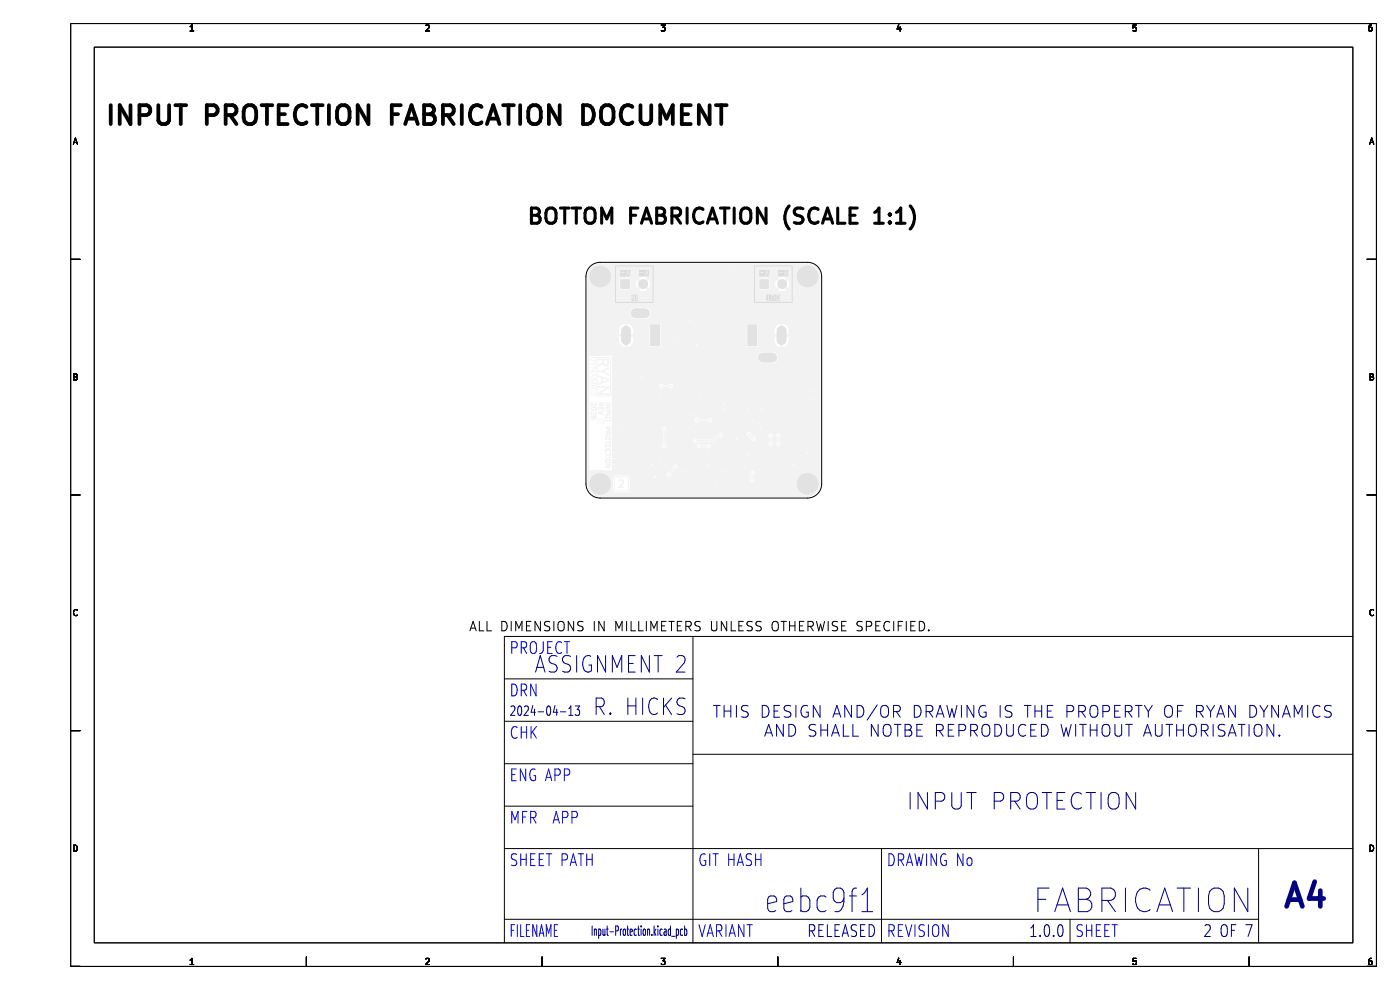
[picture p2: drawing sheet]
<svg xmlns="http://www.w3.org/2000/svg" width="297mm" height="210mm" viewBox="0 0 297 210" stroke-linecap="round" stroke-linejoin="round" font-family="sans-serif">
<path d="M125.4 56.3l1.2-.6 .7-.1h44a3 3 0 0 1 3 3.1v44a3 3 0 0 1-3 2.9h-44a3 3 0 0 1-3-2.9v-44a3 3 0 0 1 1.1-2.4z" fill="none" stroke="#000" stroke-width=".21"/>
<g fill="#f2f2f2">
<path d="M125.4 82.3l.4-.2 .5 .1 .2 .3-.1 .4-.3 .2 .2-.6-.5-.2-.3 .2 .2 .6-.2-.1-.2-.3z" fill-rule="evenodd"/>
<path d="M125.3 77.9h1.2v.2l-1 .6h1v.2h-1.2v-.2l.9-.6h-.9z" fill-rule="evenodd"/>
<path d="M125.3 79l1.2 .4-.2 .2-.5-.2v.3l.5-.1 .2 .1-1.2 .4v-.2l.3-.1v-.5l-.3-.1z" fill-rule="evenodd"/>
<path d="M125.4 83.3l.2-.1-.1 .5 .2 .2 .3-.6h.3l.2 .3-.1 .3-.2 .2 .1-.5-.2-.2-.3 .6h-.3l-.2-.3z" fill-rule="evenodd"/>
<path d="M125.3 75.8h1.2v.1h-1l.1 .5 .3 .1 .3-.1 .1-.5h.2l-.1 .5-.4 .3-.5-.1-.2-.3z" fill-rule="evenodd"/>
<path d="M125.3 80.3h1.2v.2l-1 .3 1 .4v.2h-1.2v-.2h1l-1-.3v-.1l1-.4h-1z" fill-rule="evenodd"/>
</g>
<path d="M126.7 75.8h2.8v8.2h-2.8z" fill="none" stroke="#f2f2f2" stroke-width=".21"/>
<g fill="#f2f2f2">
<path d="M125.3 81.7h1.2v.2h-1.2z" fill-rule="evenodd"/>
<path d="M126.9 78.6h.9l1.4-.8v.4l-1.1 .6 1.1 .6v.4l-1.4-.9h-.9z" fill-rule="evenodd"/>
<path d="M126.9 76.1h2.3v.3h-1.1v.7l.4 .2 .3-.2 .1-.7h.3l-.1 1-.3 .2-.4 .1-.3-.1-.3-.3-.9 .5v-.4l.9-.5v-.5h-.9z" fill-rule="evenodd"/>
<path d="M125.3 77.2h.5l.7-.4v.2l-.6 .3 .6 .3v.2l-.7-.5h-.5z" fill-rule="evenodd"/>
<path d="M126.9 81.9h2.3v.4l-1.9 1.1h1.9v.3h-2.3v-.4l1.9-1.1-1.9 .1z" fill-rule="evenodd"/>
<path d="M126.9 79.6l2.3 .8v.2h-.3l-1.1-.3v.7l1.1-.4h.3v.2l-2.3 .9v-.4l.6-.2v-.9l-.6-.2z" fill-rule="evenodd"/>
</g>
<g fill="none" stroke="#f2f2f2" stroke-width=".25">
<path d="M125.5 86.6a.49 .49 0 0 1 .6-.3 .49 .49 0 0 1 .3 .5 .49 .49 0 0 1-.5 .3 .49 .49 0 0 1-.4-.5zM125.9 88.3l.2 .2v.3h-.5l-.1-.3 .2-.2 .5 .1 .3 .4M126.4 85.5l.1 .3-.3 .2-.7-.6v.6M126.4 87.4l.1 .3-.3 .2-.7-.6v.6M128.5 85.5h1M128.5 86h1l-1 .6h1M128.5 87h1l-.1 .6-.4-.1v-.5M128.5 90.6h1l-.1 .5h-.4v-.5M128.5 91.6h1l-.1 .5h-.4v-.5M128.5 94.9v-.5h1v.5M128.5 89.2h1M128.5 93.8h1"/>
<path d="M128.5 96.5h1M128.5 97.1h1M128.5 98.6h1l-1 .6h1M128.5 92.7l.3-.1h.5l.2 .4-.4 .2h-.5zM128.5 97.7l.3-.2 .5 .1 .2 .3-.4 .3-.5-.1zM128.6 95.9a.44 .44 0 0 1 .4-.6 .44 .44 0 0 1 .4 .6M129 91.8l-.5 .4M129 94.4v.3M129.5 88.9v.6M129.5 93.5v.6M129.5 96.2v.5M129.5 88h-.8l-.2 .2 .2 .4h.8"/>
</g>
<g fill="#f2f2f2">
<path d="M127.1 89.1h.3l-.1 .3h-.2z" fill-rule="evenodd"/>
<path d="M127.6 89.1h.3l-.1 .3h-.1z" fill-rule="evenodd"/>
<path d="M126.7 88.8h1.5v.2l-.2-.1h-1l-.1 .1v.4l.3 .3 .8-.1 .1-.6h.1v.8h-1.5z" fill-rule="evenodd"/>
</g>
<path d="M127 85.5h1l-.1 .5h-.4v-.5M127 87v-.5h1v.5M127.5 85.7l-.5 .4M127.5 86.5v.3M128 87.3l-1 .3 1 .3" fill="none" stroke="#f2f2f2" stroke-width=".25"/>
<path d="M131.4 102l.6-.2 .2 .5-.9 1h.9" fill="none" stroke="#f2f2f2" stroke-width=".3"/>
<path d="M130.3 101.1h3v3h-3z" fill="none" stroke="#f2f2f2" stroke-width=".21"/>
<circle cx="171.3" cy="102.7" r="2.25" fill="#f2f2f2"/>
<path d="M138 68.9h2v4.5h-2z" fill-rule="evenodd" fill="#f2f2f2"/>
<path d="M132.8 70.2v2M134.8 66.5h2" fill="none" stroke="#f2f2f2" stroke-width="2"/>
<g fill="#f2f2f2">
<circle cx="127.3" cy="58.6" r="2.25"/>
<circle cx="136.4" cy="60.3" r="1"/>
<circle cx="127.3" cy="102.7" r="2.25"/>
</g>
<g fill="#f2f2f2">
<path d="M131.7 59.3h1.9v1.9h-1.9z" fill-rule="evenodd"/>
<path d="M158.6 68.9h2v4.5h-2z" fill-rule="evenodd"/>
</g>
<path d="M161.8 75.9h2M165.8 70.2v2" fill="none" stroke="#f2f2f2" stroke-width="2"/>
<path d="M161.2 59.3h1.9v1.9h-1.9z" fill-rule="evenodd" fill="#f2f2f2"/>
<g fill="#f2f2f2">
<circle cx="165.9" cy="60.3" r="1"/>
<circle cx="171.3" cy="58.6" r="2.25"/>
<circle cx="140.9" cy="94.6" r=".3"/>
<circle cx="140.9" cy="91" r=".3"/>
<circle cx="161.5" cy="86.9" r=".3"/>
<circle cx="147.8" cy="73.1" r=".3"/>
<circle cx="161.3" cy="90.9" r=".3"/>
<circle cx="148.4" cy="83.7" r=".3"/>
<circle cx="130.3" cy="97.3" r=".3"/>
<circle cx="150.3" cy="98.6" r=".3"/>
<circle cx="138.3" cy="98.6" r=".3"/>
<circle cx="153.6" cy="85.7" r=".3"/>
<circle cx="146.3" cy="90.9" r=".3"/>
<circle cx="131.3" cy="90.9" r=".3"/>
<circle cx="153.7" cy="86.9" r=".3"/>
<circle cx="140.1" cy="83.7" r=".3"/>
<circle cx="156.3" cy="93.1" r=".3"/>
<circle cx="167.9" cy="78.1" r=".3"/>
<circle cx="168.3" cy="98.6" r=".3"/>
<circle cx="144.8" cy="99.9" r=".3"/>
<circle cx="146.3" cy="68.2" r=".3"/>
<circle cx="146.6" cy="88.1" r=".3"/>
<circle cx="143.8" cy="71.9" r=".3"/>
<circle cx="158.8" cy="96.4" r=".3"/>
<circle cx="158.7" cy="86.9" r=".3"/>
<circle cx="138.9" cy="101.2" r=".4"/>
<circle cx="159.7" cy="89.2" r=".3"/>
<circle cx="139.8" cy="97.5" r=".3"/>
<circle cx="136.1" cy="80.1" r=".3"/>
<circle cx="171.3" cy="96.1" r=".3"/>
<circle cx="172.5" cy="84.5" r=".3"/>
<circle cx="160.8" cy="89.6" r=".3"/>
<circle cx="130.3" cy="98.6" r=".3"/>
<circle cx="152.1" cy="103.1" r=".3"/>
<circle cx="172.5" cy="82.9" r=".3"/>
<circle cx="155.8" cy="57.2" r=".3"/>
<circle cx="153.8" cy="99.9" r=".3"/>
<circle cx="158.8" cy="92.1" r=".3"/>
<circle cx="159.8" cy="93.1" r=".3"/>
<circle cx="152.8" cy="92.4" r=".3"/>
<circle cx="147.5" cy="93.4" r=".3"/>
<circle cx="165.1" cy="92.4" r=".3"/>
<circle cx="165.1" cy="94.1" r=".3"/>
<circle cx="163.5" cy="94.1" r=".3"/>
<circle cx="163.5" cy="92.4" r=".3"/>
<circle cx="150.6" cy="89.2" r=".3"/>
<circle cx="147.8" cy="89.2" r=".3"/>
<circle cx="142.3" cy="81.9" r=".3"/>
<circle cx="140.4" cy="81.9" r=".3"/>
<circle cx="143.3" cy="99" r=".3"/>
<circle cx="141.9" cy="100.6" r=".3"/>
<circle cx="150.3" cy="94.6" r=".3"/>
<circle cx="148.3" cy="94.6" r=".3"/>
<circle cx="159.6" cy="100.4" r=".3"/>
<circle cx="159.6" cy="101.9" r=".3"/>
</g>
<path d="M140.9 91v3.7M142.3 81.9l-2 .1M143.3 99.1v.2l-1.4 1.4M147.8 89.1h2.8M148.3 94.7h2M163.5 92.4v1.8M165.1 92.4v1.8M159.6 100.4v1.5" fill="none" stroke="#f2f2f2" stroke-width=".21"/>
<path d="M152.8 92.4h-.6l-1.1 1.1h-3.6M158.8 92.1l1 1" fill="none" stroke="#f2f2f2" stroke-width=".3"/>
<path d="M125.4 56.7l1-.6 .9-.2h44.3a2.75 2.75 0 0 1 2.5 2.7v1.5h-6.7l-.2-.7-.7 .7-.4-.4 .6-.7a1.49 1.49 0 0 0-1.6 0l.7 .7-.4 .4-.7-.7h-1.4l-.4-.4-1.7 .1-.3 .3v.7h-23l-.2-.7-.7 .7-.4-.4 .7-.7a1.48 1.48 0 0 0-1.7 0l.7 .7-.4 .4-.7-.7h-1.4l-.4-.4-1.7 .1-.3 .3 .1 1.8 .3 .2h1.8l.2-.3v-1.7h1.4a1.49 1.49 0 0 0 0 1.7l.7-.7 .4 .4-.6 .7a1.49 1.49 0 0 0 1.6 0l-.7-.7 .4-.4 .7 .7 .2-1h23v1l.3 .3 1.7 .1 .4-.4v-1.7l1.4 .1a1.49 1.49 0 0 0 0 1.6l.7-.7 .4 .4-.6 .7a1.49 1.49 0 0 0 1.6 0l-.7-.7 .4-.4 .7 .7 .2-1h6.7v6.3h-36.1l-.3-.7-.6-.4h-2.6a1.2 1.2 0 0 0-.9 1.2 1.2 1.2 0 0 0 1.1 1.2l2.6-.1a1.21 1.21 0 0 0 .7-1.2h36.1v3.6h-6.8v-.2a1.49 1.49 0 0 0-1.2-1.1v1h-.5v-1l-.6 .2h-4.2l-.2-.2h-2l-.2 .2h-18.2l-.2-.2h-2l-.2 .2v1.1h-3.5v-.2a1.49 1.49 0 0 0-1.2-1.1v1h-.5l-.1-1a1.5 1.5 0 0 0-1.2 1.3v.9h1v.5h-1v1.1a1.49 1.49 0 0 0 1.3 1.1v-1h.5l.1 1a1.51 1.51 0 0 0 1.1-1.3v-.9h-1v-.5h1v-.9h3.5v3.5l.2 .1h2.1l.1-.2v-4.5h18.2v4.6l.2 .1h2l.2-.2v-4.5h4.2l-.6 .7-.1 1.3h1v.5h-1v.9a1.49 1.49 0 0 0 1.3 1.3v-1h.5l.1 1a1.51 1.51 0 0 0 1.1-1.3v-.9h-1v-.5h1v-.9h6.8v5.8h-9.1l-.2-.6-.5-.5-2.6-.1a1.2 1.2 0 0 0-1.1 1.2 1.2 1.2 0 0 0 1.1 1.3l2.6-.1a1.2 1.2 0 0 0 .7-1.2h9.1v6h-31.3v-.1a.57 .57 0 0 0-1 0h-1a.53 .53 0 0 0-.8-.1 .53 .53 0 0 0 .1 .8 .53 .53 0 0 0 .8-.3h.9a.52 .52 0 0 0 .6 .3 .52 .52 0 0 0 .4-.6h31.3v3.3h-44.3v-9.6h-4.7v24.2h4.7v-14.6h44.3v4h-23l-.1-.1a.57 .57 0 0 0-1-.1h-1.7a.53 .53 0 0 0-.9-.1 .53 .53 0 0 0 .2 .9 .53 .53 0 0 0 .7-.3h1.8a.52 .52 0 0 0 .6 .2 .52 .52 0 0 0 .4-.5h23v1.9h-32.7v-.1a.53 .53 0 0 0-.9-.2 .53 .53 0 0 0 .2 .9v2.6a.53 .53 0 0 0-.1 .8 .53 .53 0 0 0 .8-.1 .53 .53 0 0 0-.3-.8v-2.5l.3-.6h32.7v1.3h-8.5a.51 .51 0 0 0-.5-.4 .51 .51 0 0 0-.5 .4h-.6v-.1a.53 .53 0 0 0-.9-.1 .53 .53 0 0 0 .2 .8v.2h-3l-.2-.4-.5-.1-.3-.4a.5 .5 0 0 0-.5-.6 .5 .5 0 0 0-.5 .7l-5-.1a.5 .5 0 0 0-.4-.3 .5 .5 0 0 0-.5 .1l-.3 .1-1.1 1.1h-3a.51 .51 0 0 0-.7-.2 .51 .51 0 0 0-.1 .7 .51 .51 0 0 0 .7 .1l3.3-.1 1.2-1.1a.52 .52 0 0 0 .6 .2 .52 .52 0 0 0 .3-.5h5l.2 .3 .5 .1 .3 .4a.51 .51 0 0 0 .5 .6 .51 .51 0 0 0 .5-.6h3l-.1 .6a.5 .5 0 0 0 0 .9h-12.4v-.1a.57 .57 0 0 0-1-.1h-1a.53 .53 0 0 0-.9-.1 .53 .53 0 0 0 .2 .9 .53 .53 0 0 0 .7-.3h1a.52 .52 0 0 0 .6 .2 .52 .52 0 0 0 .4-.5h12.5a.54 .54 0 0 0 .7-.3 .54 .54 0 0 0-.3-.7v-.7l.3-.6h.6l.3 .6v.7a.54 .54 0 0 0-.2 .8 .54 .54 0 0 0 .9 0 .54 .54 0 0 0-.3-.8v-.7l.3-.6h8.5v6.7h-30.3a.54 .54 0 0 0-.7-.4 .54 .54 0 0 0-.3 .8l-.7 .7-.3 .1a.5 .5 0 0 0-.4 .4 .5 .5 0 0 0 .3 .5h-8.1l-.2-.3h-3.1l-.3 .3v3.1l.3 .3 3.2-.1 .1-.2v-3.1l8.2 .1a.59 .59 0 0 0 .6-.8l.9-.8 .4-.2 .1-.4h30.3v1.3h-14a.53 .53 0 0 0-.9-.3 .53 .53 0 0 0 .2 .9l-.1 .5a.53 .53 0 0 0 0 .9 .53 .53 0 0 0 .8-.2 .53 .53 0 0 0-.3-.7v-.5l.3-.6h14l-.1 2.7a2.75 2.75 0 0 1-2.7 2.4h-44.3a2.75 2.75 0 0 1-2.4-2.7v-44.1l.1-.9z" fill-rule="evenodd" fill="#f2f2f2"/>
<g fill="#fff">
<circle cx="140.9" cy="94.6" r=".15"/>
<circle cx="140.9" cy="91" r=".15"/>
<circle cx="161.5" cy="86.8" r=".15"/>
<circle cx="147.8" cy="73.2" r=".15"/>
<circle cx="161.3" cy="90.9" r=".15"/>
<circle cx="148.4" cy="83.6" r=".15"/>
<circle cx="130.3" cy="97.3" r=".15"/>
<circle cx="150.3" cy="98.6" r=".15"/>
<circle cx="138.3" cy="98.6" r=".15"/>
<circle cx="153.6" cy="85.6" r=".15"/>
<circle cx="146.3" cy="90.9" r=".15"/>
<circle cx="131.3" cy="90.9" r=".15"/>
<circle cx="153.7" cy="86.9" r=".15"/>
<circle cx="140.1" cy="83.6" r=".15"/>
<circle cx="156.3" cy="93.2" r=".15"/>
<circle cx="167.9" cy="78" r=".15"/>
<circle cx="168.3" cy="98.6" r=".15"/>
<circle cx="144.8" cy="99.9" r=".15"/>
<circle cx="146.3" cy="68.1" r=".15"/>
<circle cx="146.6" cy="88.2" r=".15"/>
<circle cx="143.8" cy="71.9" r=".15"/>
<circle cx="158.8" cy="96.4" r=".15"/>
<circle cx="158.7" cy="86.8" r=".15"/>
<circle cx="138.9" cy="101.2" r=".2"/>
<circle cx="159.7" cy="89.1" r=".15"/>
<circle cx="139.8" cy="97.5" r=".15"/>
<circle cx="136.1" cy="80.1" r=".15"/>
<circle cx="171.3" cy="96.1" r=".15"/>
<circle cx="172.5" cy="84.5" r=".15"/>
<circle cx="160.8" cy="89.6" r=".15"/>
<circle cx="130.3" cy="98.6" r=".15"/>
<circle cx="152.1" cy="103.2" r=".15"/>
<circle cx="172.5" cy="82.9" r=".15"/>
<circle cx="155.8" cy="57.2" r=".15"/>
<circle cx="153.8" cy="99.9" r=".15"/>
<circle cx="158.8" cy="92.1" r=".15"/>
<circle cx="159.8" cy="93.2" r=".15"/>
<circle cx="152.8" cy="92.3" r=".15"/>
<circle cx="147.5" cy="93.5" r=".15"/>
<circle cx="165.1" cy="92.4" r=".15"/>
<circle cx="165.1" cy="94.2" r=".15"/>
<circle cx="163.5" cy="94.2" r=".15"/>
<circle cx="163.5" cy="92.4" r=".15"/>
<circle cx="150.6" cy="89.1" r=".15"/>
<circle cx="147.8" cy="89.1" r=".15"/>
<circle cx="142.3" cy="81.9" r=".15"/>
<circle cx="140.4" cy="81.9" r=".15"/>
<circle cx="143.3" cy="99" r=".15"/>
<circle cx="141.9" cy="100.6" r=".15"/>
<circle cx="150.3" cy="94.6" r=".15"/>
<circle cx="148.3" cy="94.6" r=".15"/>
<circle cx="159.6" cy="100.4" r=".15"/>
<circle cx="159.6" cy="101.9" r=".15"/>
<circle cx="171.3" cy="102.7" r="1.35"/>
</g>
<path d="M132.8 70.2v2M134.8 66.5h2M139 69.9v2.5" fill="none" stroke="#fff" stroke-width="1"/>
<g fill="#fff">
<circle cx="127.3" cy="58.7" r="1.35"/>
<circle cx="132.6" cy="60.3" r=".55"/>
<circle cx="136.4" cy="60.3" r=".55"/>
<circle cx="127.3" cy="102.7" r="1.35"/>
</g>
<path d="M159.6 69.9v2.5M161.8 75.9h2M165.8 70.2v2" fill="none" stroke="#fff" stroke-width="1"/>
<g fill="#fff">
<circle cx="162.1" cy="60.3" r=".55"/>
<circle cx="165.9" cy="60.3" r=".55"/>
<circle cx="171.3" cy="58.7" r="1.35"/>
</g>
<circle cx="171.3" cy="102.7" r="2.3" fill="#e2e2e2"/>
<path d="M138 68.9h2.1l-.1 4.5h-2z" fill-rule="evenodd" fill="#e2e2e2"/>
<path d="M132.8 70.2v2M134.8 66.5h2" fill="none" stroke="#e2e2e2" stroke-width="2.1"/>
<g fill="#e2e2e2">
<circle cx="127.3" cy="58.6" r="2.3"/>
<circle cx="136.4" cy="60.3" r="1.05"/>
<circle cx="127.3" cy="102.7" r="2.3"/>
</g>
<g fill="#e2e2e2">
<path d="M131.7 59.3h1.9v1.9h-1.9z" fill-rule="evenodd"/>
<path d="M158.6 68.9h2.1l-.1 4.5h-2z" fill-rule="evenodd"/>
</g>
<path d="M161.8 75.9h2M165.8 70.2v2" fill="none" stroke="#e2e2e2" stroke-width="2.1"/>
<path d="M161.2 59.3h1.9v1.9h-1.9z" fill-rule="evenodd" fill="#e2e2e2"/>
<g fill="#e2e2e2">
<circle cx="165.9" cy="60.3" r="1.05"/>
<circle cx="171.3" cy="58.6" r="2.3"/>
</g>
<path d="M130.6 56.4h8v7.8h-8zM160.1 56.4h8v7.8h-8z" fill="none" stroke="#dbdbdb" stroke-width=".21"/>
<g fill="#dbdbdb">
<path d="M164.7 62.9h.5v.5l-.2 .2-.3-.1z" fill-rule="evenodd"/>
<path d="M162.5 62.5h3v.5l-.4-.4-.4 .1-.1 .2h-.3l-.3-.3-.3 .1-.1 1-.5-.1v-.9l-.1-.1-.1 1-.2 .1 1 .1v-.9l.3-.1 .1 .1 .1 .9 .1-.1v-.8h.3v.7l.3 .2 .4-.2 .1-.6h.1v.9h-3z" fill-rule="evenodd"/>
<path d="M131.6 57.3h2.1v1.1l-.5-1-.2 .4h-.8l-.1-.4v.4h-.4l.4 .1v.4l.1-.4 .8-.1-.2 .7 .4-.8 .2 .8 .3-.1v.2h-2.1z" fill-rule="evenodd"/>
<path d="M165.1 57.3h2.1v1.1l-.5-1-.2 .4h-1.3h1.3l-.2 .7 .4-.8 .2 .8 .3-.1v.2h-2.1z" fill-rule="evenodd"/>
<path d="M135.6 57.3h2.1v1.1l-.5-1-.2 .4h-1.3h1.3l-.2 .7 .4-.8 .2 .8 .3-.1v.2h-2.1z" fill-rule="evenodd"/>
<path d="M133.9 62.5h1.4v.2h-.8v.7l-.4-.8-.1 .1v1.1l.1-.8 .6 .7v-1h.3v1l.1 .1 .1-1.1h.1v1.2h-1.4z" fill-rule="evenodd"/>
<path d="M161.1 57.3h2.1v1.1l-.5-1-.2 .4h-.8l-.1-.4v.4h-.4l.4 .1v.4l.1-.4 .8-.1-.2 .7 .4-.8 .2 .8 .3-.1v.2h-2.1z" fill-rule="evenodd"/>
</g>
<g fill="none" stroke="#000" stroke-width=".21">
<path d="M15 5h277v200h-277zM20 10h267v190h-267zM40.3 6.6h.8M40.3 5.7l.4-.4v1.3M90.3 5.4l.5-.1 .3 .4-.8 .9h.8M140.3 5.3h.8l-.4 .5 .3 .1v.6l-.2 .1-.5-.1M190.7 5.2l-.4 1h.9M191 5.7v.9M241 5.3h-.6l-.1 .6h.7v.6l-.2 .1-.5-.1M291 5.3l-.4 .1-.2 .2-.1 .7 .3 .3 .4-.1v-.6l-.4-.1-.3 .2M15.6 30.6l.4-1.3 .4 1.3M15.7 30.2h.6"/>
<path d="M290.6 30.6l.4-1.3 .4 1.3M290.7 30.2h.6M15 55h2M290 55h2M15.7 79.3h.4l.2 .2-.2 .4 .2 .1 .1 .3-.2 .3h-.5zM15.7 79.9h.4M290.7 79.3h.4l.2 .2-.2 .4 .2 .1 .1 .3-.2 .3h-.5zM290.7 79.9h.4M15 105h2M290 105h2M16.4 129.4a.58 .58 0 0 0-.8 .5 .58 .58 0 0 0 .8 .6M99.7 133.8l.7-2 .6 2"/>
<path d="M99.9 133.2h.9M101.7 131.8v2h.9M103.3 131.8v2h1M106.5 131.8a1.01 1.01 0 0 1 1.1 1 1.01 1.01 0 0 1-1.1 1zM108.5 131.8v2M109.4 133.8v-2l.7 1.4 .6-1.4v2M111.7 132.8h.7M112.6 131.8h-.9v2h.9M114.6 131.8v2l-1.1-2v2M116.6 131.9l-.7-.1-.4 .4 .2 .5 .9 .4v.5l-.3 .2-.8-.1M117.5 131.8v2M118.6 131.9a.66 .66 0 0 1 .7 0 .66 .66 0 0 1 .4 .6v.7a.67 .67 0 0 1-.7 .6 .67 .67 0 0 1-.6-.6v-.7z"/>
<path d="M121.7 131.8v2l-1.2-2v2M123.7 131.9l-.8-.1-.3 .2v.6l.9 .4 .2 .4-.4 .4-.7-.1M126.1 131.8v2M128.2 131.8v2l-1.2-2v2M130.6 133.8v-2l.7 1.4 .7-1.4v2M132.9 131.8v2M133.9 131.8v2h.9M135.5 131.8v2h1M137.1 131.8v2M138.1 133.8v-2l.6 1.4 .7-1.4v2M140.4 132.8h.6M141.3 131.8h-.9v2h.9"/>
<path d="M141.9 131.8h1.1M142.5 131.8v2M143.7 132.8h.7M144.6 131.8h-.9v2h.9M145.5 132.9h.8a.54 .54 0 0 0 .4-.6 .54 .54 0 0 0-.4-.5h-.8v2M146 132.9l.6 .9M147 135v65M148.5 131.9l-.7-.1-.3 .2v.6l.9 .4 .1 .4-.3 .4-.8-.1M150.9 131.8v1.6l.4 .4h.4l.4-.4v-1.6M154.2 131.8v2l-1.2-2v2M155.1 131.8v2h1M156.7 132.8h.7"/>
<path d="M157.7 131.8h-1v2h1M159.6 131.9l-.8-.1-.3 .4 .1 .5 .9 .4v.5l-.3 .2-.7-.1M161.5 131.9l-.8-.1-.2 .2v.6l.8 .4 .2 .4-.4 .4-.7-.1M163.9 132.1a.67 .67 0 0 1 .7-.3 .67 .67 0 0 1 .5 .7v.7a.67 .67 0 0 1-.6 .6 .67 .67 0 0 1-.7-.6zM165.7 131.8h1.1M166.3 131.8v2M167.5 132.8h1.1M167.5 131.8v2M168.6 131.8v2M169.6 132.8h.7M170.6 131.8h-1v2h1M171.4 132.9h.8a.54 .54 0 0 0 .4-.6 .54 .54 0 0 0-.4-.5h-.8v2"/>
<path d="M171.9 132.9l.6 .9M173.2 131.8l.5 2 .4-1.4 .4 1.4 .4-2M175.7 131.8v2M177.7 131.9l-.8-.1-.3 .4 .1 .5 .9 .4v.5l-.3 .2-.7-.1M178.5 132.8h.7M179.5 131.8h-1v2h1M182.9 131.9l-.7-.1-.3 .2v.6l.8 .4 .2 .4-.3 .4-.8-.1M183.8 132.9l.9-.1a.54 .54 0 0 0 .2-.6 .54 .54 0 0 0-.4-.4h-.7v2M185.8 132.8h.7M186.7 131.8h-.9v2h.9M188.7 132a.8 .8 0 0 0-1 0 .8 .8 0 0 0-.2 1 .75 .75 0 0 0 .4 .7 .75 .75 0 0 0 .8-.1M189.6 131.8v2"/>
<path d="M190.5 132.8h.7M191.5 131.8h-1v2M192.3 131.8v2M193.2 132.8h.7M194.2 131.8h-1v2h1M195 131.8a1.01 1.01 0 0 1 1.2 1 1.01 1.01 0 0 1-1.2 1zM197 133.6v.2M287 135h-180v65M291.4 129.4a.58 .58 0 0 0-.8 .5 .58 .58 0 0 0 .8 .6M15 155h2M107 153h40M107 144h40"/>
<path d="M290 155h2M15.7 179.3a.66 .66 0 0 1 .7 .6 .66 .66 0 0 1-.7 .7zM107 162h40M107 171h40M147 160h140M290.7 179.3a.66 .66 0 0 1 .7 .6 .66 .66 0 0 1-.7 .7zM107 180h180M107 195h160M187 180v20M227 195v5M267 180v20M15 205h2"/>
<path d="M40.3 203.7l.4-.4v1.3M40.3 204.6h.8M65 203v2M90.3 203.4l.5-.1 .3 .4-.8 .9h.8M115 203v2M140.3 203.3h.8l-.4 .5 .3 .1v.6l-.2 .1-.5-.1M165 203v2M190.7 203.2l-.4 1h.9M191 203.7v.9M215 203v2M241 203.3h-.6l-.1 .6h.7v.6l-.2 .1-.5-.1M265 203v2"/>
<path d="M290 205h2M291 203.3l-.4 .1-.2 .2-.1 .8 .3 .2 .4-.1v-.6l-.4-.1-.3 .2"/>
</g>
<g fill="none" stroke="#000" stroke-width=".8">
<path d="M23.5 22.3v4M27.7 22.3v4l-2.3-4v4M29.6 24.4h1.5a1.09 1.09 0 0 0 .8-1 1.09 1.09 0 0 0-.8-1.1h-1.5v4M33.6 22.3v3.3l.2 .3 .5 .4h.8l.6-.4 .2-.3v-3.3M37.2 22.3h2.3M38.3 22.3v4M43.9 24.4h1.5a1.09 1.09 0 0 0 .8-1 1.09 1.09 0 0 0-.8-1.1h-1.5v4M47.9 24.4h1.5a1.09 1.09 0 0 0 .8-1 1.09 1.09 0 0 0-.8-1.1h-1.5v4M48.8 24.4l1.4 1.9M51.9 22.9a1.34 1.34 0 0 1 1.5-.6 1.34 1.34 0 0 1 .9 1.3v1.4a1.33 1.33 0 0 1-1.3 1.4 1.33 1.33 0 0 1-1.3-1.4v-1.4zM55.5 22.3h2.3M56.6 22.3v4"/>
<path d="M59.1 24.2h1.3M61 22.3h-1.9v4h1.9M65 22.7a1.49 1.49 0 0 0-1.7-.2 1.49 1.49 0 0 0-.8 1.5 1.69 1.69 0 0 0 .5 1.8 1.69 1.69 0 0 0 1.8 .3l.2-.2M66.2 22.3h2.2M67.3 22.3v4M69.8 22.3v4M72.1 22.5a1.33 1.33 0 0 1 1.4-.1 1.33 1.33 0 0 1 .7 1.2v1.4a1.34 1.34 0 0 1-1.4 1.4 1.34 1.34 0 0 1-1.3-1.4v-1.4l.2-.7zM78.2 22.3v4l-2.3-4v4M83.1 24.2h1.3M85 22.3h-1.9v4M86 26.3l1.3-4 1.3 4M86.3 25.2h2"/>
<path d="M90 22.3h1.3a.97 .97 0 0 1 .8 1 .97 .97 0 0 1-.8 .9 1.06 1.06 0 0 1 1 1 1.06 1.06 0 0 1-.8 1.1h-1.5zM90 24.2h1.3M94 24.4h1.5a1.09 1.09 0 0 0 .8-1 1.09 1.09 0 0 0-.8-1.1h-1.5v4M94.9 24.4l1.4 1.9M98 22.3v4M102.2 22.7a1.49 1.49 0 0 0-1.8-.2 1.49 1.49 0 0 0-.7 1.5 1.7 1.7 0 0 0 .4 1.8 1.7 1.7 0 0 0 1.9 .3l.2-.2M103.3 26.3l1.3-4 1.4 4M103.7 25.2h1.9M106.7 22.3h2.3M107.9 22.3v4M110.3 22.3v4M112.3 22.9a1.34 1.34 0 0 1 1.5-.6 1.34 1.34 0 0 1 .9 1.3v1.4a1.33 1.33 0 0 1-1.3 1.4 1.33 1.33 0 0 1-1.3-1.4v-1.4z"/>
<path d="M118.7 22.3v4l-2.3-4v4M123.7 22.3h.9a2.18 2.18 0 0 1 1 3.4l-.4 .4-.6 .2h-.9zM127.7 22.9a1.34 1.34 0 0 1 1.5-.6 1.34 1.34 0 0 1 1 1.3v1.4a1.33 1.33 0 0 1-1.4 1.4 1.33 1.33 0 0 1-1.3-1.4v-1.4zM134.2 22.7a1.49 1.49 0 0 0-1.8-.2 1.49 1.49 0 0 0-.7 1.5 1.69 1.69 0 0 0 .4 1.8 1.69 1.69 0 0 0 1.9 .3l.2-.2M135.9 22.3v3.3l.4 .5 .3 .2h.8l.4-.2 .4-.5v-3.3M140.1 26.3v-4l1.3 2.9 1.3-2.9v4M144.6 24.2h1.4M146.5 22.3h-1.9v4h1.9M150.5 22.3v4l-2.2-4v4M151.9 22.3h2.3M153 22.3v4"/>
</g>
<g fill="none" stroke="#000" stroke-width=".65">
<path d="M112.7 44.1h1.1a.78 .78 0 0 1 .6 .8 .78 .78 0 0 1-.6 .8 .86 .86 0 0 1 .8 .7 .86 .86 0 0 1-.6 1h-1.3zM112.7 45.7h1.1M116.3 44.3a1.07 1.07 0 0 1 1.1-.1 1.07 1.07 0 0 1 .6 1v1.1a1.08 1.08 0 0 1-1.1 1.1 1.08 1.08 0 0 1-1.1-1.1v-1.1l.2-.6zM118.9 44.1h1.8M119.8 44.1v3.3M121.3 44.1h1.9M122.3 44.1v3.3M124.3 44.6a1.08 1.08 0 0 1 1.2-.5 1.08 1.08 0 0 1 .8 1.1v1.1a1.08 1.08 0 0 1-1.1 1.1 1.08 1.08 0 0 1-1.1-1.1zM127.6 47.4v-3.3l1.1 2.3 1.1-2.3v3.3M133.8 45.7h1.1M135.3 44.1h-1.5v3.3M136.1 47.4l1.1-3.3 1 3.3"/>
<path d="M136.4 46.4h1.5M139.3 44.1h1.1a.78 .78 0 0 1 .6 .8 .78 .78 0 0 1-.6 .8 .86 .86 0 0 1 .8 .7 .86 .86 0 0 1-.7 1h-1.2zM139.3 45.7h1.1M142.5 45.8h1.3a.88 .88 0 0 0 .6-.8 .88 .88 0 0 0-.6-.9h-1.3v3.3M143.3 45.8l1.1 1.6M145.8 44.1v3.3M149.1 44.4a1.2 1.2 0 0 0-1.3-.1 1.2 1.2 0 0 0-.7 1.2 1.37 1.37 0 0 0 .4 1.5 1.37 1.37 0 0 0 1.5 .2l.1-.1M150.1 47.4l1-3.3 1.1 3.3M150.4 46.4h1.5M152.8 44.1h1.9M153.8 44.1v3.3M155.8 44.1v3.3"/>
<path d="M157.3 44.6a1.08 1.08 0 0 1 1.2-.5 1.08 1.08 0 0 1 .8 1.1v1.1a1.08 1.08 0 0 1-1.1 1.1 1.08 1.08 0 0 1-1.1-1.1zM162.5 44.1v3.3l-1.8-3.3v3.3M167.4 43.7a3.7 3.7 0 0 0 0 4.9M170.3 44.3l-1.2-.2a.78 .78 0 0 0-.6 .8 .78 .78 0 0 0 .6 .8 1.18 1.18 0 0 1 1.2 .7 .82 .82 0 0 1-.6 1l-1.2-.2M173.6 44.4a1.2 1.2 0 0 0-1.4-.1 1.2 1.2 0 0 0-.6 1.2 1.37 1.37 0 0 0 .3 1.5 1.37 1.37 0 0 0 1.5 .2l.2-.1M174.5 47.4l1.1-3.3 1 3.3M174.8 46.4h1.5M177.7 44.1v3.3h1.6M180.3 45.7h1.1M181.9 44.1h-1.6v3.3h1.6M185.6 47.4h1.8M185.6 45.1l.3-.2 .6-.8v3.3"/>
<path d="M188.8 47.1l.1 .1-.1 .2M188.8 47.1l-.2 .1 .2 .2M188.8 45.4v.3M188.8 47.1v.3M188.8 45.4l.1 .1-.1 .2M188.8 45.4l-.2 .1 .2 .2M190.2 47.4h1.8M190.2 45.1l.3-.2 .6-.8v3.3M193.1 43.7a3.7 3.7 0 0 1 0 4.9"/>
</g>
<g fill="none" stroke="#00007f" stroke-width=".21">
<path d="M118.2 139.2l-1.2-.1a.89 .89 0 0 0-.5 .8 .89 .89 0 0 0 .5 .8 1.07 1.07 0 0 1 1.2 1.2l-.2 .3-.4 .4-1.1-.2M121 139.2l-1.1-.1a.89 .89 0 0 0-.6 .8 .89 .89 0 0 0 .6 .8 1.07 1.07 0 0 1 1.1 1.2l-.1 .3-.4 .4-1.2-.2M122.3 139.1v3.5M125.3 139.2a1.01 1.01 0 0 0-1.5 .7 1.95 1.95 0 0 0 .8 2.7l.9-.4v-1.1h-.6M128.5 139.1v3.5l-1.7-3.5v3.5M134.8 139.1h-1.5v3.5h1.5M137.8 139.1v3.5l-1.8-3.5v3.5M138.8 139.1h1.7M139.6 139.1v3.5M143.6 139.4l.4-.3h.8a.99 .99 0 0 1 .4 1.5l-1.7 2h1.8M108.4 149.9l.2-.1h.4l.2 .1v.4l-.9 1.5h.9M110 149.8h.3a1.52 1.52 0 0 1 0 2h-.1a1.64 1.64 0 0 1-.2-2z"/>
<path d="M111.2 149.9l.3-.1h.3l.3 .5-.9 1.5h.9M113 149.7l-.3 1.4h.9M113.4 150.4v1.4M113.6 142.6l1-3.5 1 3.5M113.9 141.6h1.4M114.2 151h1.1M116.2 149.8h.3a1.52 1.52 0 0 1 0 2h-.2a1.64 1.64 0 0 1-.1-2zM117.7 149.7l-.3 1.4h.9M118.1 150.4v1.4M118.9 151h1.1M120.7 151.8h.8M120.7 150.3l.4-.5v2"/>
<path d="M122 149.8h1l-.5 .7 .4 .2v.9l-.2 .2h-.5l-.2-.2M126.5 149.9h1.1a1 1 0 0 0 .6-.9 1 1 0 0 0-.6-.9h-1.1v3.5M127.2 149.9l1 1.7M129.5 151.2l.1 .2-.1 .2M129.5 151.2l-.2 .2 .2 .2M129.5 151.2v.4M129.9 142.6v-3.5l1 2.5 1-2.5v3.5M133.2 148.1v3.5M133.2 149.7h1.7M133.3 140.7h1M134.9 148.1v3.5M136.3 148.1v3.5"/>
<path d="M139.5 148.4a.98 .98 0 0 0-1-.3 .98 .98 0 0 0-.7 .8 1.95 1.95 0 0 0 .8 2.7l.9-.4M140.8 148.1v3.5M141.2 149.6l1.3 2M142.5 148.1l-1.7 2M145.3 148.2l-1.1-.1a.88 .88 0 0 0-.6 .8 .88 .88 0 0 0 .6 .8 1.07 1.07 0 0 1 1.1 1.2l-.3 .5-.2 .2-1.2-.2M151.3 149.6h1.5M152.1 149.6v2.5M153.6 149.6v2.5M153.6 150.8h1.4M155 149.6v2.5M156.2 149.6v2.5M158.7 149.8l-.9-.2a.61 .61 0 0 0-.5 .6 .61 .61 0 0 0 .5 .6 .91 .91 0 0 1 .9 .6 .64 .64 0 0 1-.4 .7l-1-.1"/>
<path d="M161.7 149.6a1.32 1.32 0 0 1 1.4 .9 1.32 1.32 0 0 1-.4 1.5l-1 .1zM162.2 156.2l.9-2.5 .8 2.5M162.5 155.5h1.2M164.2 150.8h.8M165.4 149.6h-1.2v2.5h1.2M166.2 153.7v2.5l-1.5-2.5v2.5M167.4 153.7a1.32 1.32 0 0 1 1.4 .8 1.32 1.32 0 0 1-.5 1.5l-.9 .2zM167.8 149.8l-1-.2a.61 .61 0 0 0-.5 .6 .61 .61 0 0 0 .5 .6 .92 .92 0 0 1 1 .6 .64 .64 0 0 1-.5 .7l-1-.1M168.8 149.6v2.5M171.3 149.8a1.03 1.03 0 0 0-1.1 .1 1.03 1.03 0 0 0-.3 1.2 .94 .94 0 0 0 .5 .9 .94 .94 0 0 0 1.1-.1v-.8h-.5M173.1 153.8l-1-.1a.61 .61 0 0 0-.5 .6 .61 .61 0 0 0 .5 .6 .92 .92 0 0 1 1 .6 .64 .64 0 0 1-.5 .7l-1-.2M174 149.6v2.5l-1.5-2.5v2.5"/>
<path d="M174.1 153.7v2.5M174.1 154.9h1.5M175.6 153.7v2.5M176.4 156.2l.8-2.5 .9 2.5M176.6 155.5h1.2M176.7 152.1l.8-2.5 .9 2.5M176.9 151.4h1.2M178.9 153.7v2.5h1.2M180.6 149.6v2.5l-1.4-2.5v2.5M180.9 153.7v2.5h1.2M181.8 149.6a1.32 1.32 0 0 1 1.4 .9 1.32 1.32 0 0 1-.4 1.5l-1 .1zM186.1 149.5l-2.1 3.2"/>
<path d="M186.3 153.7v2.5l-1.4-2.5v2.5M187.2 149.8a.83 .83 0 0 1 .9-.1 .83 .83 0 0 1 .4 .8v.8a.83 .83 0 0 1-.8 .9 .83 .83 0 0 1-.9-.9v-.8zM187.5 154a.84 .84 0 0 1 .9-.3 .84 .84 0 0 1 .6 .8v.8a.83 .83 0 0 1-.8 .9 .83 .83 0 0 1-.8-.9zM189.6 151h.9a.68 .68 0 0 0 .5-.7 .68 .68 0 0 0-.5-.7h-.9v2.5M189.7 153.7h1.5M190.2 151l.8 1.1M190.5 153.7v2.5M192 153.7h.8a.61 .61 0 0 1 .5 .6 .61 .61 0 0 1-.5 .6 .67 .67 0 0 1 .7 .6 .67 .67 0 0 1-.5 .7h-1zM192 154.9h.8M194 149.6a1.32 1.32 0 0 1 1.4 .9 1.32 1.32 0 0 1-.5 1.5l-.9 .1zM194.5 154.9h.8M195.7 153.7h-1.2v2.5h1.2"/>
<path d="M196.5 151h.9a.68 .68 0 0 0 .5-.7 .68 .68 0 0 0-.5-.7h-.9v2.5M197.1 151l.8 1.1M198.6 152.1l.8-2.5 .9 2.5M198.7 155h.9a.68 .68 0 0 0 .5-.7 .68 .68 0 0 0-.5-.6h-.9v2.5M198.8 151.4h1.2M199.3 155l.8 1.2M200.9 149.6l.6 2.5 .4-1.7 .5 1.7 .6-2.5M201.2 154.9h.8M202.4 153.7h-1.2v2.5h1.2M203.4 155h1a.68 .68 0 0 0 .5-.7 .68 .68 0 0 0-.5-.6h-1v2.5M204 149.6v2.5M205.9 155h1a.68 .68 0 0 0 .5-.7 .68 .68 0 0 0-.5-.6h-1v2.5"/>
<path d="M206.5 155l.9 1.2M206.6 149.6v2.5l-1.4-2.5v2.5M208.4 154a.84 .84 0 0 1 1-.3 .84 .84 0 0 1 .6 .8v.8a.83 .83 0 0 1-.9 .9 .83 .83 0 0 1-.8-.9zM209.1 149.8a1.03 1.03 0 0 0-1.2 .1 1.03 1.03 0 0 0-.2 1.2 .94 .94 0 0 0 .4 .9 .94 .94 0 0 0 1.1-.1v-.8h-.5M211 153.7a1.32 1.32 0 0 1 1.5 .8 1.32 1.32 0 0 1-.5 1.5l-1 .2zM212.2 149.6v2.5M213.6 153.7v2l.4 .5h.5l.5-.5v-2M214.7 149.8l-1-.2a.61 .61 0 0 0-.5 .6 .61 .61 0 0 0 .5 .6 .92 .92 0 0 1 1 .6 .64 .64 0 0 1-.5 .7l-.9-.1M217.3 149.6h1.4M217.6 153.9a1 1 0 0 0-1.2 0 1 1 0 0 0-.3 1.2 .94 .94 0 0 0 .4 1 .94 .94 0 0 0 1.1-.2M218 149.6v2.5M218.7 154.9h.8"/>
<path d="M219.6 150.8h1.4M219.6 149.6v2.5M219.9 153.7h-1.2v2.5h1.2M220.9 153.7a1.32 1.32 0 0 1 1.5 .8 1.32 1.32 0 0 1-.5 1.5l-1 .2zM221 149.6v2.5M222.2 150.8h.8M223.4 149.6h-1.2v2.5h1.2M225.1 153.7l.6 2.5 .5-1.8 .4 1.8 .6-2.5M226.3 151h1a.68 .68 0 0 0 .5-.7 .68 .68 0 0 0-.5-.7h-1v2.5M228.2 153.7v2.5M228.8 151h1a.68 .68 0 0 0 .5-.7 .68 .68 0 0 0-.5-.7h-1v2.5M229 153.7h1.5"/>
<path d="M229.4 151l.9 1.1M229.7 153.7v2.5M231.3 154.9h1.4M231.3 153.7v2.5M231.6 149.8a.83 .83 0 0 1 .9-.1 .83 .83 0 0 1 .4 .8v.8a.83 .83 0 0 1-.8 .9 .83 .83 0 0 1-.9-.9v-.8zM232.7 153.7v2.5M233.9 154a.84 .84 0 0 1 1-.3 .84 .84 0 0 1 .6 .8v.8a.83 .83 0 0 1-.9 .9 .83 .83 0 0 1-.8-.9zM234 151h.9a.68 .68 0 0 0 .5-.7 .68 .68 0 0 0-.5-.7h-.9v2.5M236.5 150.8h.8M236.5 153.7v2l.5 .5 .7-.2 .3-.3v-2M237.7 149.6h-1.2v2.5h1.2M238.7 151h1a.68 .68 0 0 0 .5-.7 .68 .68 0 0 0-.5-.7h-1v2.5"/>
<path d="M238.8 153.7h1.4M239.3 151l.9 1.1M239.5 153.7v2.5M240.9 149.6h1.4M241.6 149.6v2.5M242.6 156.2l.8-2.5 .9 2.5M242.8 149.6l.8 1.4M242.8 155.5h1.2M243.6 151v1.1M244.4 149.6l-.8 1.4M245.1 153.7v2l.5 .5 .7-.2 .2-.3v-2M247.4 153.7h1.4"/>
<path d="M247.4 149.8a.83 .83 0 0 1 .9-.1 .83 .83 0 0 1 .4 .8v.8a.83 .83 0 0 1-.8 .9 .83 .83 0 0 1-.8-.9v-.8zM248.1 153.7v2.5M249.6 154.9h1.4M249.6 153.7v2.5M249.8 150.8h.8M251 149.6h-1.2v2.5M251 153.7v2.5M252.2 154a.84 .84 0 0 1 1-.3 .84 .84 0 0 1 .6 .8v.8a.83 .83 0 0 1-.8 .9 .83 .83 0 0 1-.9-.9zM253.8 151h1a.68 .68 0 0 0 .5-.7 .68 .68 0 0 0-.5-.7h-1v2.5M254.4 151l.9 1.1M254.9 155h.9a.68 .68 0 0 0 .5-.7 .68 .68 0 0 0-.5-.6h-.9v2.5M255.5 155l.8 1.2"/>
<path d="M256 149.6l.8 1.4M256.8 151v1.1M257.4 153.7v2.5M257.7 149.6l-.9 1.4M258.1 152.1l.9-2.5 .8 2.5M258.4 151.4h1.2M259.9 153.8l-1-.1a.61 .61 0 0 0-.5 .6 .61 .61 0 0 0 .5 .6 .92 .92 0 0 1 1 .6 .63 .63 0 0 1-.5 .7l-1-.2M260.6 156.2l.8-2.5 .8 2.5M260.8 155.5h1.2M262.1 149.6v2.5l-1.5-2.5v2.5M262.7 153.7h1.4M263.4 153.7v2.5"/>
<path d="M265 153.7v2.5M265.2 149.6a1.32 1.32 0 0 1 1.4 .9 1.32 1.32 0 0 1-.5 1.5l-.9 .1zM266.2 154a.84 .84 0 0 1 .9-.3 .84 .84 0 0 1 .6 .8v.8a.83 .83 0 0 1-.8 .9 .83 .83 0 0 1-.9-.9zM267.3 149.6l.8 1.4M268.1 151v1.1M269 149.6l-.9 1.4M270.2 153.7v2.5l-1.4-2.5v2.5M271.2 149.6v2.5l-1.4-2.5v2.5M271.4 155.9l.1 .1-.1 .2M271.4 155.9l-.1 .1 .1 .2M271.4 155.9v.3M272.1 152.1l.8-2.5 .8 2.5"/>
<path d="M272.3 151.4h1.2M274.6 152.1v-2.5l.8 1.8 .8-1.8v2.5M277.4 149.6v2.5M280 149.9a1 1 0 0 0-1.2 0 1 1 0 0 0-.3 1.2 .94 .94 0 0 0 .5 .9 .94 .94 0 0 0 1-.1M282.4 149.8l-.9-.2a.61 .61 0 0 0-.5 .6 .61 .61 0 0 0 .5 .6 .92 .92 0 0 1 .9 .6 .64 .64 0 0 1-.5 .7l-.9-.1M193.1 168.1v3.5M196.8 168.1v3.5l-2-3.5v3.5M198.4 170h1.4a.95 .95 0 0 0 .7-1 .95 .95 0 0 0-.7-.9h-1.4v3.5M201.9 168.1v2.9l.4 .5 .3 .1h.7l.3-.1 .3-.5v-2.9M205.1 168.1h2M206.1 168.1v3.5M210.9 170h1.4a.95 .95 0 0 0 .7-1 .95 .95 0 0 0-.7-.9h-1.4v3.5"/>
<path d="M214.4 170h1.4a.95 .95 0 0 0 .7-1 .95 .95 0 0 0-.7-.9h-1.4v3.5M215.3 170l1.1 1.6M218.3 168.3a1.16 1.16 0 0 1 1.2-.1 1.16 1.16 0 0 1 .6 1.1v1.2a1.17 1.17 0 0 1-1.2 1.2 1.17 1.17 0 0 1-1.1-1.2v-1.2l.1-.7zM221.1 168.1h2M222.1 168.1v3.5M224.3 169.8h1.1M225.9 168.1h-1.6v3.5h1.6M229.4 168.5a1.3 1.3 0 0 0-1.5-.2 1.3 1.3 0 0 0-.6 1.3 1.48 1.48 0 0 0 .4 1.6 1.48 1.48 0 0 0 1.6 .3l.1-.2M230.4 168.1h2M231.4 168.1v3.5M233.6 168.1v3.5M235.3 168.6a1.17 1.17 0 0 1 1.3-.5 1.17 1.17 0 0 1 .8 1.2v1.2a1.17 1.17 0 0 1-1.1 1.2 1.17 1.17 0 0 1-1.2-1.2z"/>
<path d="M240.9 168.1v3.5l-2-3.5v3.5M125.6 196.4v2M126.1 197.1v1.3M126.1 197.3l.1-.2 .3 .1v1.2M127 197.2l.3-.1 .2 .4-.1 .8h-.4M127 197.1v2M127.9 197.1l.1 1.2 .2 .1 .1-.2M128.3 197.1v1.3M128.7 197.1h.3M128.8 196.4v1.7l.2 .3M129.4 197.7h.7M130.6 197.5a.59 .59 0 0 0 .6-.4 .59 .59 0 0 0-.2-.7h-.4v2"/>
<path d="M131.6 197.1v1.3M131.9 197.1l-.3 .4M132.3 197.2l.2-.1 .2 .4v.5l-.2 .4-.2-.1-.1-.3zM133 197.1h.4M133.1 196.4v1.7l.3 .3M133.7 197.8l.4-.2-.1-.5-.3 .1v.9l.1 .3 .3-.1M135 197.2l-.3-.1-.2 .4 .1 .8h.4M135.3 197.1h.4M135.4 196.4v1.7l.3 .3M136 196.4v.2M136 197.1v1.3M136.5 197.2l.3-.1 .2 .4v.5l-.2 .4-.3-.1-.1-.3z"/>
<path d="M137.4 197.3l.1-.2 .3 .1v1.2M137.4 197.1v1.3M138.3 198.2v.2M138.8 196.4v2M138.9 197.7l.2 .7M139.1 197.1l-.3 .8M139.6 196.4v.2M139.6 197.1v1.3M140.5 197.2l-.3-.1-.2 .4 .1 .8h.4M140.9 197.2h.4v1.2M141.3 197.6a.43 .43 0 0 0-.4 .3 .43 .43 0 0 0 .3 .5l.1-.1M142.2 197.2l-.2-.1-.2 .4 .1 .8h.3"/>
<path d="M142.2 196.4v2M142.5 198.6h.7M143.5 197.2l.3-.1 .2 .4-.1 .8h-.4M143.5 197.1v2M144.8 197.2l-.3-.1-.2 .4 .1 .8h.4M145.2 197.2l.3-.1 .2 .4-.1 .8h-.4M145.2 196.4v2M162.9 191.7l1.9-.5-.2-.9-.4-.2h-.8l-.4 .2-.1 .5v1.9l.1 .4 .4 .3h.8l.4-.3M166.3 191.7l1.9-.5-.2-.9-.4-.2h-.7l-.4 .2-.2 .5v1.9l.2 .4 .4 .3h.7l.4-.3M169.9 188.4v5M169.9 190.3l.4-.2h.7l.4 .2 .4 .7v1.4l-.4 .7-.4 .3h-.7l-.4-.3M171.7 197.5h.8a.73 .73 0 0 0 .4-.7 .73 .73 0 0 0-.4-.6h-.8v2.5"/>
<path d="M172.2 197.5l.7 1.2M173.7 197.3h.7M174.7 196.2h-1v2.5h1M175.2 190.3l-.3-.2h-.8l-.4 .2-.4 .7v1.4l.4 .7 .4 .3h.8l.3-.3M175.5 196.2v2.5h1M177.1 197.3h.7M178.1 196.2h-1v2.5h1M178.7 198.7l.6-2.5 .7 2.5M178.9 197.9h.9M179 190.5l-.3 .7-.4 .3h-.8l-.4-.3a2.06 2.06 0 0 1 0-2.6l.4-.2h.8l.6 .5a4.9 4.9 0 0 1-.6 4.2l-.4 .3h-.8M180.2 190.1h1.5M181.7 188.4h-.4l-.3 .2-.2 .5v4.3"/>
<path d="M181.7 196.3l-.7-.1-.3 .2-.1 .5a.99 .99 0 0 0 .9 .7l.2 .3-.2 .6-.2 .2-.7-.2M182.6 197.3h.6M182.9 193.4h2.2M182.9 189.8l.7-.7 .4-.7v5M183.5 196.2h-.9v2.5h.9M184.4 196.2h.5a1.49 1.49 0 0 1 0 2.5h-.5zM218.7 198.7h1.1M218.7 196.9l.5-.7v2.5M220.2 190.8h1.7M220.7 198.4v.3M221.8 196.3a.45 .45 0 0 1 .5-.1 .45 .45 0 0 1 .3 .4l.1 1.1a.92 .92 0 0 1-.5 1h-.2a1.94 1.94 0 0 1-.2-2.4zM222.6 188.4h-2.4v5"/>
<path d="M223.5 198.4v.3M223.8 193.4l1.6-5 1.7 5M224.2 192h2.4M224.7 196.3a.45 .45 0 0 1 .5-.1 .45 .45 0 0 1 .2 .4l.1 1.1a.92 .92 0 0 1-.5 1h-.1a1.94 1.94 0 0 1-.2-2.4zM228.8 188.4h1.6a1.21 1.21 0 0 1 1 1.2 1.21 1.21 0 0 1-1 1.2 1.33 1.33 0 0 1 1.3 1.2 1.33 1.33 0 0 1-1 1.4h-1.9zM228.8 190.8h1.6M233.8 191h1.9a1.36 1.36 0 0 0 1-1.3 1.36 1.36 0 0 0-1-1.3h-1.9v5M235 191l1.6 2.4M238.8 188.4v5M244 188.9a1.73 1.73 0 0 0-2.9 .7 3.2 3.2 0 0 0 .8 3.5 1.76 1.76 0 0 0 2.1-.2M245.4 193.4l1.7-5 1.7 5M245.9 192h2.4"/>
<path d="M249.7 188.4h2.9M251.1 188.4v5M254.2 188.4v5M255.6 196.4l.3-.2 .7 .1a.79 .79 0 0 1 .1 .9l-1.2 1.5h1.3M256.6 189.1a1.68 1.68 0 0 1 1.9-.7 1.68 1.68 0 0 1 1.2 1.7v1.6a1.67 1.67 0 0 1-1.7 1.8 1.67 1.67 0 0 1-1.6-1.8v-1.6zM259.3 196.3l.2-.1 .6 .1a1.84 1.84 0 0 1-.2 2.4l-.6-.2a2.12 2.12 0 0 1 0-2.2zM261.2 197.3h.7M262.2 196.2h-1v2.5M264.3 196.2h1.3l-.8 2.5M264.7 188.4v5l-2.8-5v5"/>
</g>
<path d="M273 192.3l1.6-5 1.7 5M273.4 190.8h2.4M278.9 187l-1.2 3.6h3.1M280.1 188.9v3.4" fill="none" stroke="#00007f" stroke-width="1"/>
<g fill="none" stroke="#00f" stroke-width=".21">
<path d="M108.6 137.4h.7a.73 .73 0 0 0 .4-.6 .73 .73 0 0 0-.4-.7h-.7v2.5M110.6 137.4h.7a.73 .73 0 0 0 .4-.6 .73 .73 0 0 0-.4-.7h-.7v2.5M111.1 137.4l.6 1.2M112.8 136.2l.2-.1 .5 .1a1.85 1.85 0 0 1-.2 2.4l-.5-.1a2.13 2.13 0 0 1 0-2.3zM115.2 136.1v1.8a.68 .68 0 0 1-.7 .7M116.2 137.3h.7M117.1 136.1h-.9v2.5h.9M119.1 136.4a.64 .64 0 0 0-.6-.3 .64 .64 0 0 0-.5 .6l-.1 .8a.94 .94 0 0 0 .9 1.1l.3-.2M119.7 136.1h1.2M120.3 136.1v2.5M108.6 145.1h.5a1.49 1.49 0 0 1 0 2.5h-.5zM109.7 154.4a.64 .64 0 0 0-.7-.3 .64 .64 0 0 0-.4 .6l-.1 .8a.94 .94 0 0 0 .8 1.1l.4-.2"/>
<path d="M110.6 146.4h.7a.73 .73 0 0 0 .4-.6 .73 .73 0 0 0-.4-.7h-.7v2.5M110.6 154.1v2.5M110.6 155.3h1.1M111.1 146.4l.6 1.2M111.7 154.1v2.5M112.7 154.1v2.5M113 155.2l.8 1.4M113.7 145.1v2.5l-1.1-2.5v2.5M113.8 154.1l-1.1 1.4M108.6 174.6v-2.5l.6 1.8 .7-1.8v2.5M108.6 164.3h.6M109.5 163.1h-.9v2.5h.9"/>
<path d="M110.9 173.3h.6M111.5 163.1v2.5l-1.1-2.5v2.5M111.8 172.1h-.9v2.5M112.6 173.4h.7a.73 .73 0 0 0 .4-.6 .73 .73 0 0 0-.4-.7h-.7v2.5M113.1 173.4l.6 1.2M113.5 163.2a.66 .66 0 0 0-1 .5l-.1 .8a.94 .94 0 0 0 .8 1.1l.4-.2v-.9h-.4M115.7 165.6l.7-2.5 .7 2.5M115.9 164.9h1M117.3 174.6l.7-2.5 .7 2.5M117.5 173.9h1M117.7 164.4h.8a.73 .73 0 0 0 .4-.6 .73 .73 0 0 0-.4-.7h-.8v2.5M119.3 173.4h.8a.73 .73 0 0 0 .4-.6 .73 .73 0 0 0-.4-.7h-.8v2.5"/>
<path d="M119.7 164.4h.8a.73 .73 0 0 0 .4-.6 .73 .73 0 0 0-.4-.7h-.8v2.5M121.3 173.4h.8a.73 .73 0 0 0 .4-.6 .73 .73 0 0 0-.4-.7h-.8v2.5M108.5 197.3h.5M109.2 196.2h-.7v2.5M109.6 181.2l-.7-.1-.3 .3-.1 .4a1 1 0 0 0 .9 .7l.2 .4-.2 .6-.2 .1-.7-.1M109.7 196.2v2.5M110.5 196.2v2.5h.7M110.5 181.1v2.5M110.5 182.3h1.1M111.6 181.1v2.5M111.7 197.3h.5M112.4 196.2h-.7v2.5h.7"/>
<path d="M112.6 182.3h.6M113.5 181.1h-.9v2.5h.9M113.9 196.2v2.5l-.9-2.5v2.5M114.4 182.3h.7M114.4 198.7l.5-2.5 .5 2.5M114.5 197.9h.7M115.3 181.1h-.9v2.5h.9M115.9 198.7v-2.5l.5 1.7 .5-1.7v2.5M115.9 181.1h1.2M116.5 181.1v2.5M117.6 197.3h.5M118.3 196.2h-.7v2.5h.7"/>
<path d="M119.2 182.4h.8a.73 .73 0 0 0 .4-.6 .73 .73 0 0 0-.4-.7h-.8v2.5M121 183.6l.6-2.5 .7 2.5M121.1 182.9h1M122.7 181.1h1.1M123.2 181.1v2.5M124.5 182.3h1.1M124.5 181.1v2.5M125.6 181.1v2.5M148.3 196.2l.7 2.5 .6-2.5M149.6 181.2a.66 .66 0 0 0-1 .5l-.1 .8a.94 .94 0 0 0 .8 1.1l.4-.2v-.9h-.4M150 198.7l.7-2.5 .6 2.5M150.2 197.9h.9"/>
<path d="M150.6 181.1v2.5M151.2 181.1h1.2M151.8 181.1v2.5M152 197.5h.8a.73 .73 0 0 0 .4-.7 .73 .73 0 0 0-.4-.6h-.8v2.5M152.5 197.5l.6 1.2M154 196.2v2.5M154.6 182.3h1.1M154.6 181.1v2.5M154.7 198.7l.6-2.5 .7 2.5M154.9 197.9h.9M155.7 181.1v2.5M156.4 183.6l.7-2.5 .6 2.5"/>
<path d="M156.6 182.9h.9M157.8 196.2v2.5l-1.1-2.5v2.5M158.5 196.2h1.1M159.1 196.2v2.5M159.4 181.2l-.7-.1-.3 .3-.1 .4a1 1 0 0 0 .9 .7l.2 .4-.2 .6-.1 .1-.8-.1M160.3 182.3h1.1M160.3 181.1v2.5M161.4 181.1v2.5M188.6 181.1h.5a1.49 1.49 0 0 1 0 2.5h-.5zM188.6 197.5h.7a.73 .73 0 0 0 .4-.7 .73 .73 0 0 0-.4-.6h-.7v2.5M189.1 197.5l.6 1.2M190.6 197.3h.6"/>
<path d="M190.6 182.4h.7a.73 .73 0 0 0 .4-.6 .73 .73 0 0 0-.4-.7h-.7v2.5M191.1 182.4l.6 1.2M191.5 196.2h-.9v2.5h.9M192.1 196.2l.7 2.5 .6-2.5M192.3 183.6l.7-2.5 .6 2.5M192.5 182.9h.9M194.1 196.2v2.5M194.1 181.1l.5 2.5 .4-1.8 .3 1.8 .5-2.5M196.1 196.3l-.8-.1-.2 .2-.1 .5a.99 .99 0 0 0 .9 .7l.2 .3-.2 .6-.2 .2-.7-.2M196.6 181.1v2.5M197 196.2v2.5M198.1 196.3l.2-.1 .6 .1a1.85 1.85 0 0 1-.2 2.4l-.6-.2a2.11 2.11 0 0 1 0-2.2z"/>
<path d="M198.7 181.1v2.5l-1.2-2.5v2.5M200.7 181.2a.66 .66 0 0 0-1.1 .5l-.1 .8a.94 .94 0 0 0 .9 1.1l.4-.2v-.9h-.4M201.1 196.2v2.5l-1.1-2.5v2.5M204.3 181.1v2.5l-1.2-2.5v2.5M205.3 182.1l.2-.1a.55 .55 0 0 1 .7 .4v.7a.52 .52 0 0 1-.5 .5 .52 .52 0 0 1-.6-.5v-.7zM229.6 196.3l-.7-.1-.3 .2-.1 .5a.99 .99 0 0 0 .9 .7l.2 .3-.2 .6-.2 .2-.7-.2M230.5 197.3h1.1M230.5 196.2v2.5M231.6 196.2v2.5M232.6 197.3h.6M233.5 196.2h-.9v2.5h.9M234.4 197.3h.7"/>
<path d="M235.3 196.2h-.9v2.5h.9M235.9 196.2h1.2M236.5 196.2v2.5"/>
</g>
<g font-size="6.7" fill="#fff">
<text x="221.9" y="194">FABRICATION</text>
<text x="273" y="192.5">A4</text>
</g>
<g font-size="5.3" fill="#fff">
<text x="22" y="26.5">INPUT PROTECTION FABRICATION DOCUMENT</text>
<text x="163.5" y="194">eebc9f1</text>
</g>
<text font-size="4.7" fill="#fff" x="194.5" y="171.8">INPUT PROTECTION</text>
<text font-size="4.3" fill="#fff" x="114.5" y="47.5">BOTTOM FABRICATION (SCALE 1:1)</text>
<g font-size="4" fill="#fff">
<text x="117.1" y="143">ASSIGNMENT 2</text>
<text x="126.7" y="152">R. HICKS</text>
</g>
<text font-size="3.3" fill="#fff" x="108.6" y="154.3">THIS DESIGN AND/OR DRAWING IS THE PROPERTY OF RYAN DYNAMICSAND SHALL NOTBE REPRODUCED WITHOUT A</text>
<g font-size="2.7" fill="#fff">
<text x="102.7" y="133.9">ALL DIMENSIONS IN MILLIMETERS UNLESS OTHERWISE SPECIFIED.</text>
<text x="108" y="138.5">PROJECT</text>
<text x="108" y="147.5">DRN</text>
<text x="108" y="156.5">CHK</text>
<text x="108" y="165.5">ENG APP</text>
<text x="108" y="174.5">MFR APP</text>
<text x="108" y="183.5">SHEET PATH</text>
<text x="148" y="183.5">GIT HASH</text>
<text x="188" y="183.5">DRAWING No</text>
<text x="148" y="198.8">VARIANT</text>
<text x="173.2" y="198.8">RELEASED</text>
<text x="188" y="198.8">REVISION</text>
<text x="218" y="198.8">1.0.0</text>
<text x="228" y="198.8">SHEET</text>
<text x="256.4" y="198.8">2 OF 7</text>
</g>
<g font-size="2" fill="#fff">
<text x="108" y="152">2024-04-13</text>
<text x="108" y="198.8">FILENAME</text>
</g>
<g font-size="1.7" fill="#fff">
<text x="40" y="6.6">1</text>
<text x="90" y="6.6">2</text>
<text x="140" y="6.6">3</text>
<text x="190" y="6.6">4</text>
<text x="240" y="6.6">5</text>
<text x="290" y="6.6">6</text>
<text x="15.5" y="30.6">A</text>
<text x="290.5" y="30.6">A</text>
<text x="15.5" y="80.6">B</text>
<text x="290.5" y="80.6">B</text>
<text x="15.5" y="130.6">C</text>
<text x="290.5" y="130.6">C</text>
<text x="15.5" y="180.6">D</text>
<text x="290.5" y="180.6">D</text>
<text x="40" y="204.7">1</text>
<text x="90" y="204.7">2</text>
<text x="140" y="204.7">3</text>
<text x="190" y="204.7">4</text>
<text x="240" y="204.7">5</text>
<text x="290" y="204.7">6</text>
</g>
<text font-size="1.3" fill="#fff" x="125.1" y="198.5">Input-Protection.kicad_pcb</text>
</svg>
